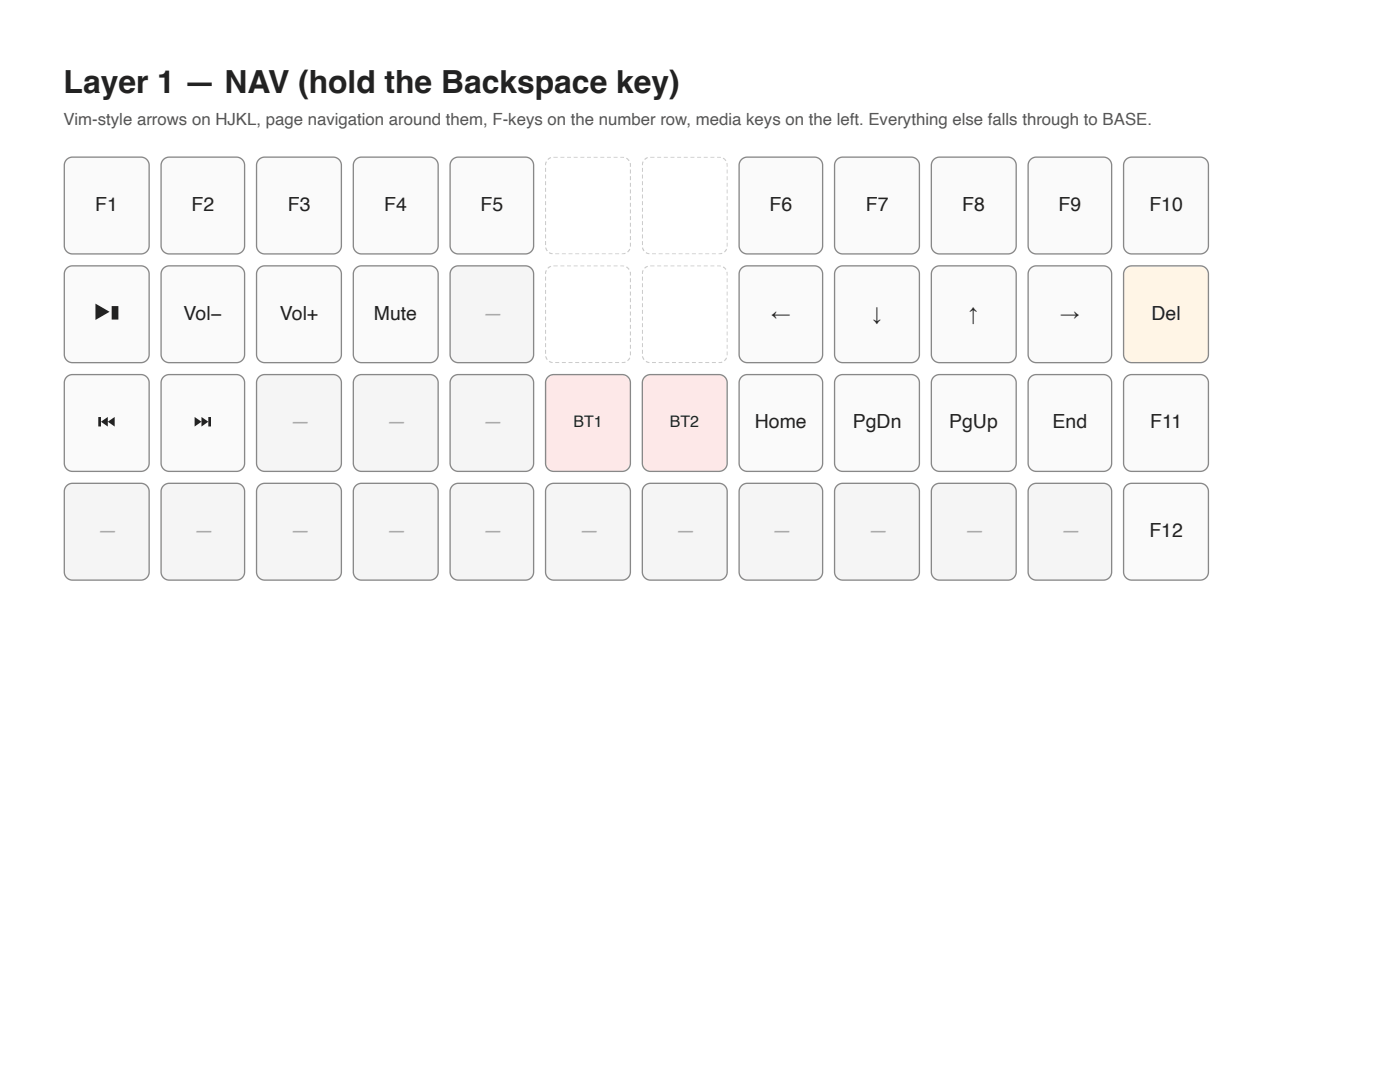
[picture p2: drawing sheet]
<svg xmlns="http://www.w3.org/2000/svg" width="279mm" height="216mm" viewBox="0 0 279 216" stroke-linecap="round" stroke-linejoin="round" font-family="sans-serif">
<path d="M13.3 31.8l.5-.3 .7-.1h13.6a1.63 1.63 0 0 1 1.7 1.6v16a1.63 1.63 0 0 1-1.7 1.7h-13.6a1.63 1.63 0 0 1-1.7-1.7v-16l.2-.6z" fill="#fafafa"/>
<path d="M13.3 31.8l.5-.3 .7-.1h13.6a1.63 1.63 0 0 1 1.7 1.6v16a1.63 1.63 0 0 1-1.7 1.7h-13.6a1.63 1.63 0 0 1-1.7-1.7v-16l.2-.6z" fill="none" stroke="#888" stroke-width=".26"/>
<path d="M32.6 31.8l.6-.3 .6-.1h13.4a1.63 1.63 0 0 1 1.6 1.6v16a1.63 1.63 0 0 1-1.6 1.7h-13.4a1.63 1.63 0 0 1-1.7-1.7v-16l.2-.6z" fill="#fafafa"/>
<path d="M32.6 31.8l.6-.3 .6-.1h13.4a1.63 1.63 0 0 1 1.6 1.6v16a1.63 1.63 0 0 1-1.6 1.7h-13.4a1.63 1.63 0 0 1-1.7-1.7v-16l.2-.6z" fill="none" stroke="#888" stroke-width=".26"/>
<path d="M51.7 31.8l.5-.3 .6-.1h13.7a1.63 1.63 0 0 1 1.6 1.6v16a1.63 1.63 0 0 1-1.6 1.7h-13.7a1.63 1.63 0 0 1-1.6-1.7v-16l.1-.6z" fill="#fafafa"/>
<path d="M51.7 31.8l.5-.3 .6-.1h13.7a1.63 1.63 0 0 1 1.6 1.6v16a1.63 1.63 0 0 1-1.6 1.7h-13.7a1.63 1.63 0 0 1-1.6-1.7v-16l.1-.6z" fill="none" stroke="#888" stroke-width=".26"/>
<path d="M71 31.8l.5-.3 .6-.1h13.7a1.63 1.63 0 0 1 1.6 1.6v16a1.63 1.63 0 0 1-1.6 1.7h-13.7a1.63 1.63 0 0 1-1.6-1.7v-16l.1-.6z" fill="#fafafa"/>
<path d="M71 31.8l.5-.3 .6-.1h13.7a1.63 1.63 0 0 1 1.6 1.6v16a1.63 1.63 0 0 1-1.6 1.7h-13.7a1.63 1.63 0 0 1-1.6-1.7v-16l.1-.6z" fill="none" stroke="#888" stroke-width=".26"/>
<path d="M90.3 31.8l.5-.3 .7-.1h13.4a1.63 1.63 0 0 1 1.6 1.6v16a1.63 1.63 0 0 1-1.6 1.7h-13.4a1.63 1.63 0 0 1-1.7-1.7v-16l.2-.6z" fill="#fafafa"/>
<path d="M90.3 31.8l.5-.3 .7-.1h13.4a1.63 1.63 0 0 1 1.6 1.6v16a1.63 1.63 0 0 1-1.6 1.7h-13.4a1.63 1.63 0 0 1-1.7-1.7v-16l.2-.6z" fill="none" stroke="#888" stroke-width=".26"/>
<g fill="#ccc">
<path d="M111.8 31.2h.8v.3h-.8zM113.2 31.2h.8v.3h-.8zM114.5 31.2h.8v.3h-.8zM115.8 31.2h.8v.3h-.8zM117.1 31.2h.8v.3h-.8zM118.5 31.2h.8v.3h-.8zM119.8 31.2h.8v.3h-.8zM121.1 31.2h.8v.3h-.8zM122.5 31.2h.8v.3h-.8zM123.8 31.2h.8l-.1 .3h-.7zM125.2 31.2l.7 .7-.5 .3-.5-.5zM125.6 32.3h.4zM125.7 32.3h.3zM125.7 32.3h.3zM125.7 32.3h.3zM125.7 32.3h.3zM125.7 32.3h.3zM125.7 32.3h.3zM125.7 32.3h.3zM125.7 32.3h.3zM125.7 32.3h.3zM125.7 32.3h.3zM125.7 32.3h.3zM125.6 32.3h.4zM125.1 32.3h.9zM124.1 32.3h.9zM122.8 32.3h.8zM121.4 32.3h.8zM120.1 32.3h.8zM118.8 32.3h.8zM117.4 32.3h.8zM116.1 32.3h.8zM114.8 32.3h.8zM113.5 32.3h.8zM112.1 32.3h.8zM110.8 32.3h.8zM109.4 32.3h.9zM108.7 32.3h.7zM108.7 32.3h.3zM108.7 32.3h.3zM108.7 32.3h.3zM108.7 32.3h.3zM108.7 32.3h.3zM108.7 32.3h.3zM108.7 32.3h.3zM108.7 32.3h.3zM108.7 32.3h.3zM108.7 32.3h.3zM108.7 32.3h.3zM108.7 32.3h.3zM108.7 32.1l.5 .2h-.5zM109 31.6l.5-.4h.3l.2 .4-.5 .4zM110.4 31.2h.9v.3h-.9z"/>
<path d="M111.8 49.7h.8zM113.2 49.7h.8zM114.5 49.7h.8zM115.8 49.7h.8zM117.1 49.7h.8zM118.5 49.7h.8zM119.8 49.7h.8zM121.1 49.7h.8zM122.5 49.7h.8zM123.8 49.7h.8zM124.9 49.7h1zM125.6 49.7h.4zM125.7 49.7h.3zM125.7 49.7h.3zM125.7 49.7h.3zM125.7 49.7h.3zM125.7 49.7h.3zM125.7 49.7h.3zM125.7 49.7h.3zM125.7 49.7h.3zM125.7 49.7h.3zM125.7 49.7h.3zM125.7 49.7h.3zM125.6 49.7h.4zM125.4 49.8l.6 .1-.5 .7-.4-.4zM124.1 50.5l.7-.1 .2 .4h-.9zM122.8 50.5h.8v.3h-.8zM121.4 50.5h.8v.3h-.8zM120.1 50.5h.8v.3h-.8zM118.8 50.5h.8v.3h-.8zM117.4 50.5h.8v.3h-.8zM116.1 50.5h.8v.3h-.8zM114.8 50.5h.8v.3h-.8zM113.5 50.5h.8v.3h-.8zM112.1 50.5h.8v.3h-.8zM110.8 50.5h.8v.3h-.8zM109.7 50.3l.6 .2-.1 .3-.8-.1zM108.7 49.7h.4l.3 .3-.5 .3zM108.7 49.7h.3zM108.7 49.7h.3zM108.7 49.7h.3zM108.7 49.7h.3zM108.7 49.7h.3zM108.7 49.7h.3zM108.7 49.7h.3zM108.7 49.7h.3zM108.7 49.7h.3zM108.7 49.7h.3zM108.7 49.7h.3zM108.7 49.7h.3zM108.7 49.7h.5zM109 49.7h1zM110.4 49.7h.9z"/>
<path d="M124.9 31.2v.3zM124.9 31.2v.3zM124.9 31.2v.3zM124.9 31.2v.3zM124.9 31.2v.3zM124.9 31.2v.3zM124.9 31.2v.3zM124.9 31.2v.3zM124.9 31.2v.3zM124.9 31.2v.3zM125.2 31.2l.7 .7-.5 .3-.5-.5zM125.6 32.6l.4-.2v.9h-.3zM125.7 33.8h.3v.8h-.3zM125.7 35.2h.3v.7h-.3zM125.7 36.5h.3v.8h-.3zM125.7 37.8h.3v.8h-.3zM125.7 39.1h.3v.8h-.3zM125.7 40.5h.3v.8h-.3zM125.7 41.8h.3v.8h-.3zM125.7 43.1h.3v.8h-.3zM125.7 44.4h.3v.8h-.3zM125.7 45.8h.3v.8h-.3zM125.7 47.1h.3v.8h-.3zM125.7 48.4h.3v.8h-.4zM125.5 49.6l.5 .3-.5 .7-.4-.4zM124.9 50.4l.1 .4zM124.9 50.5v.3zM124.9 50.5v.3zM124.9 50.5v.3zM124.9 50.5v.3zM124.9 50.5v.3zM124.9 50.5v.3zM124.9 50.5v.3zM124.9 50.5v.3zM124.9 50.5v.3zM124.9 50.5v.3zM124.9 50.3v.5zM124.9 49.4v.9zM124.9 48.1v.8zM124.9 46.8v.8zM124.9 45.4v.8zM124.9 44.1v.8zM124.9 42.8v.8zM124.9 41.5v.8zM124.9 40.1v.8zM124.9 38.8v.8zM124.9 37.5v.8zM124.9 36.2v.7zM124.9 34.8v.8zM124.9 33.5v.8zM124.9 32.1v.9zM124.9 31.2v.8zM124.9 31.2v.3z"/>
<path d="M109.8 31.2v.3zM109.8 31.2v.3zM109.8 31.2v.3zM109.8 31.2v.3zM109.8 31.2v.3zM109.8 31.2v.3zM109.8 31.2v.3zM109.8 31.2v.3zM109.8 31.2v.3zM109.8 31.2v.3zM109.8 31.2v1zM109.8 32.4v.9zM109.8 33.8v.8zM109.8 35.2v.7zM109.8 36.5v.8zM109.8 37.8v.8zM109.8 39.1v.8zM109.8 40.5v.8zM109.8 41.8v.8zM109.8 43.1v.8zM109.8 44.4v.8zM109.8 45.8v.8zM109.8 47.1v.8zM109.8 48.4v.8zM109.8 49.6v1zM109.8 50.4v.4zM109.8 50.5v.3zM109.8 50.5v.3zM109.8 50.5v.3zM109.8 50.5v.3zM109.8 50.5v.3zM109.8 50.5v.3zM109.8 50.5v.3zM109.8 50.5v.3zM109.8 50.5v.3zM109.8 50.5v.3zM109.7 50.3l.1 .5-.4-.1zM108.7 49.5l.4-.1 .3 .6-.5 .3-.2-.2zM108.7 48.1h.3v.8h-.3zM108.7 46.8h.3v.8h-.3zM108.7 45.4h.3v.8h-.3zM108.7 44.1h.3v.8h-.3zM108.7 42.8h.3v.8h-.3zM108.7 41.5h.3v.8h-.3zM108.7 40.1h.3v.8h-.3zM108.7 38.8h.3v.8h-.3zM108.7 37.5h.3v.8h-.3zM108.7 36.2h.3v.7h-.3zM108.7 34.8h.3v.8h-.3zM108.7 33.5h.3v.8h-.3zM108.7 32.1l.5 .2-.2 .7h-.3zM109 31.6l.5-.4h.3v.5l-.3 .3zM109.8 31.2v.3z"/>
<path d="M131.2 31.2h.7v.3h-.7zM132.5 31.2h.8v.3h-.8zM133.8 31.2h.8v.3h-.8zM135.1 31.2h.8v.3h-.8zM136.5 31.2h.8v.3h-.8zM137.8 31.2h.8v.3h-.8zM139.1 31.2h.8v.3h-.8zM140.4 31.2h.8v.3h-.8zM141.8 31.2h.8v.3h-.8zM143.1 31.2h.8l-.1 .3h-.7zM144.5 31.2l.7 .7-.5 .3-.5-.5zM144.9 32.3h.4zM145 32.3h.3zM145 32.3h.3zM145 32.3h.3zM145 32.3h.3zM145 32.3h.3zM145 32.3h.3zM145 32.3h.3zM145 32.3h.3zM145 32.3h.3zM145 32.3h.3zM145 32.3h.3zM145 32.3h.3zM144.4 32.3h.9zM143.4 32.3h.9zM142.1 32.3h.8zM140.7 32.3h.8zM139.4 32.3h.8zM138.1 32.3h.8zM136.8 32.3h.8zM135.4 32.3h.8zM134.1 32.3h.8zM132.8 32.3h.8zM131.4 32.3h.8zM130.1 32.3h.8zM128.7 32.3h.9zM128 32.3h.7zM128 32.3h.3zM128 32.3h.3zM128 32.3h.3zM128 32.3h.3zM128 32.3h.3zM128 32.3h.3zM128 32.3h.3zM128 32.3h.3zM128 32.3h.3zM128 32.3h.3zM128 32.3h.3zM128 32.3h.3zM128 32.1l.5 .2h-.5zM128.3 31.6l.5-.4h.3l.2 .4-.5 .4zM129.7 31.2h.9v.3h-.8z"/>
<path d="M131.2 49.7h.7zM132.5 49.7h.8zM133.8 49.7h.8zM135.1 49.7h.8zM136.5 49.7h.8zM137.8 49.7h.8zM139.1 49.7h.8zM140.4 49.7h.8zM141.8 49.7h.8zM143.1 49.7h.8zM144.2 49.7h1zM144.9 49.7h.4zM145 49.7h.3zM145 49.7h.3zM145 49.7h.3zM145 49.7h.3zM145 49.7h.3zM145 49.7h.3zM145 49.7h.3zM145 49.7h.3zM145 49.7h.3zM145 49.7h.3zM145 49.7h.3zM145 49.7h.3zM144.7 49.8l.6 .1-.5 .7-.4-.4zM143.4 50.5l.7-.1 .2 .4h-.9zM142.1 50.5h.8v.3h-.8zM140.7 50.5h.8v.3h-.8zM139.4 50.5h.8v.3h-.8zM138.1 50.5h.8v.3h-.8zM136.8 50.5h.8v.3h-.8zM135.4 50.5h.8v.3h-.8zM134.1 50.5h.8v.3h-.8zM132.8 50.5h.8v.3h-.8zM131.4 50.5h.8v.3h-.8zM130.1 50.5h.8v.3h-.8zM129 50.3l.6 .2v.3l-.9-.1zM128 49.7h.5l.2 .3-.5 .3zM128 49.7h.3zM128 49.7h.3zM128 49.7h.3zM128 49.7h.3zM128 49.7h.3zM128 49.7h.3zM128 49.7h.3zM128 49.7h.3zM128 49.7h.3zM128 49.7h.3zM128 49.7h.3zM128 49.7h.3zM128 49.7h.5zM128.3 49.7h1zM129.7 49.7h.9z"/>
<path d="M144.2 31.2v.3zM144.2 31.2v.3zM144.2 31.2v.3zM144.2 31.2v.3zM144.2 31.2v.3zM144.2 31.2v.3zM144.2 31.2v.3zM144.2 31.2v.3zM144.2 31.2v.3zM144.2 31.2v.3zM144.5 31.2l.7 .7-.5 .3-.5-.5zM144.9 32.6l.4-.2v.9h-.3zM145 33.8h.3v.8h-.3zM145 35.2h.3v.7h-.3zM145 36.5h.3v.8h-.3zM145 37.8h.3v.8h-.3zM145 39.1h.3v.8h-.3zM145 40.5h.3v.8h-.3zM145 41.8h.3v.8h-.3zM145 43.1h.3v.8h-.3zM145 44.4h.3v.8h-.3zM145 45.8h.3v.8h-.3zM145 47.1h.3v.8h-.3zM145 48.4h.3v.8h-.3zM144.8 49.6l.5 .3-.5 .7-.4-.4zM144.2 50.4l.1 .4zM144.2 50.5v.3zM144.2 50.5v.3zM144.2 50.5v.3zM144.2 50.5v.3zM144.2 50.5v.3zM144.2 50.5v.3zM144.2 50.5v.3zM144.2 50.5v.3zM144.2 50.5v.3zM144.2 50.5v.3zM144.2 50.3v.5zM144.2 49.4v.9zM144.2 48.1v.8zM144.2 46.8v.8zM144.2 45.4v.8zM144.2 44.1v.8zM144.2 42.8v.8zM144.2 41.5v.8zM144.2 40.1v.8zM144.2 38.8v.8zM144.2 37.5v.8zM144.2 36.2v.7zM144.2 34.8v.8zM144.2 33.5v.8zM144.2 32.1v.9zM144.2 31.2v.8zM144.2 31.2v.3z"/>
<path d="M129.1 31.2v.3zM129.1 31.2v.3zM129.1 31.2v.3zM129.1 31.2v.3zM129.1 31.2v.3zM129.1 31.2v.3zM129.1 31.2v.3zM129.1 31.2v.3zM129.1 31.2v.3zM129.1 31.2v.3zM129.1 31.2v1zM129.1 32.4v.9zM129.1 33.8v.8zM129.1 35.2v.7zM129.1 36.5v.8zM129.1 37.8v.8zM129.1 39.1v.8zM129.1 40.5v.8zM129.1 41.8v.8zM129.1 43.1v.8zM129.1 44.4v.8zM129.1 45.8v.8zM129.1 47.1v.8zM129.1 48.4v.8zM129.1 49.6v1zM129.1 50.4v.4zM129.1 50.5v.3zM129.1 50.5v.3zM129.1 50.5v.3zM129.1 50.5v.3zM129.1 50.5v.3zM129.1 50.5v.3zM129.1 50.5v.3zM129.1 50.5v.3zM129.1 50.5v.3zM129.1 50.5v.3zM129 50.3l.1 .5-.4-.1zM128 49.5l.4-.1 .3 .6-.5 .3-.2-.2zM128 48.1h.3v.8h-.3zM128 46.8h.3v.8h-.3zM128 45.4h.3v.8h-.3zM128 44.1h.3v.8h-.3zM128 42.8h.3v.8h-.3zM128 41.5h.3v.8h-.3zM128 40.1h.3v.8h-.3zM128 38.8h.3v.8h-.3zM128 37.5h.3v.8h-.3zM128 36.2h.3v.7h-.3zM128 34.8h.3v.8h-.3zM128 33.5h.3v.8h-.3zM128 32.1l.5 .2-.2 .7h-.3zM128.3 31.6l.5-.4h.3v.5l-.3 .3zM129.1 31.2v.3z"/>
</g>
<path d="M148 31.8l.5-.3 .6-.1h13.4a1.63 1.63 0 0 1 1.7 1.6v16a1.63 1.63 0 0 1-1.7 1.7h-13.4a1.63 1.63 0 0 1-1.6-1.7v-16l.1-.6z" fill="#fafafa"/>
<path d="M148 31.8l.5-.3 .6-.1h13.4a1.63 1.63 0 0 1 1.7 1.6v16a1.63 1.63 0 0 1-1.7 1.7h-13.4a1.63 1.63 0 0 1-1.6-1.7v-16l.1-.6z" fill="none" stroke="#888" stroke-width=".26"/>
<path d="M167 31.8l.6-.3 .6-.1h13.7a1.63 1.63 0 0 1 1.6 1.6v16a1.63 1.63 0 0 1-1.6 1.7h-13.7a1.63 1.63 0 0 1-1.6-1.7v-16l.1-.6z" fill="#fafafa"/>
<path d="M167 31.8l.6-.3 .6-.1h13.7a1.63 1.63 0 0 1 1.6 1.6v16a1.63 1.63 0 0 1-1.6 1.7h-13.7a1.63 1.63 0 0 1-1.6-1.7v-16l.1-.6z" fill="none" stroke="#888" stroke-width=".26"/>
<path d="M186.3 31.8l.6-.3 .6-.1h13.7a1.63 1.63 0 0 1 1.6 1.6v16a1.63 1.63 0 0 1-1.6 1.7h-13.7a1.63 1.63 0 0 1-1.6-1.7v-16l.1-.6z" fill="#fafafa"/>
<path d="M186.3 31.8l.6-.3 .6-.1h13.7a1.63 1.63 0 0 1 1.6 1.6v16a1.63 1.63 0 0 1-1.6 1.7h-13.7a1.63 1.63 0 0 1-1.6-1.7v-16l.1-.6z" fill="none" stroke="#888" stroke-width=".26"/>
<path d="M205.7 31.8l.5-.3 .6-.1h13.4a1.63 1.63 0 0 1 1.7 1.6v16a1.63 1.63 0 0 1-1.7 1.7h-13.4a1.63 1.63 0 0 1-1.6-1.7v-16l.1-.6z" fill="#fafafa"/>
<path d="M205.7 31.8l.5-.3 .6-.1h13.4a1.63 1.63 0 0 1 1.7 1.6v16a1.63 1.63 0 0 1-1.7 1.7h-13.4a1.63 1.63 0 0 1-1.6-1.7v-16l.1-.6z" fill="none" stroke="#888" stroke-width=".26"/>
<path d="M224.7 31.8l.5-.3 .7-.1h13.6a1.63 1.63 0 0 1 1.7 1.6v16a1.63 1.63 0 0 1-1.7 1.7h-13.6a1.63 1.63 0 0 1-1.7-1.7v-16l.2-.6z" fill="#fafafa"/>
<path d="M224.7 31.8l.5-.3 .7-.1h13.6a1.63 1.63 0 0 1 1.7 1.6v16a1.63 1.63 0 0 1-1.7 1.7h-13.6a1.63 1.63 0 0 1-1.7-1.7v-16l.2-.6z" fill="none" stroke="#888" stroke-width=".26"/>
<path d="M13.3 53.5l.5-.3 .7-.2h13.6a1.63 1.63 0 0 1 1.7 1.7v16a1.63 1.63 0 0 1-1.7 1.7h-13.6a1.63 1.63 0 0 1-1.7-1.7v-16l.2-.6z" fill="#fafafa"/>
<path d="M13.3 53.5l.5-.3 .7-.2h13.6a1.63 1.63 0 0 1 1.7 1.7v16a1.63 1.63 0 0 1-1.7 1.7h-13.6a1.63 1.63 0 0 1-1.7-1.7v-16l.2-.6z" fill="none" stroke="#888" stroke-width=".26"/>
<path d="M32.6 53.5l.6-.3 .6-.2h13.4a1.63 1.63 0 0 1 1.6 1.7v16a1.63 1.63 0 0 1-1.6 1.7h-13.4a1.63 1.63 0 0 1-1.7-1.7v-16l.2-.6z" fill="#fafafa"/>
<path d="M32.6 53.5l.6-.3 .6-.2h13.4a1.63 1.63 0 0 1 1.6 1.7v16a1.63 1.63 0 0 1-1.6 1.7h-13.4a1.63 1.63 0 0 1-1.7-1.7v-16l.2-.6z" fill="none" stroke="#888" stroke-width=".26"/>
<path d="M51.7 53.5l.5-.3 .6-.2h13.7a1.63 1.63 0 0 1 1.6 1.7v16a1.63 1.63 0 0 1-1.6 1.7h-13.7a1.63 1.63 0 0 1-1.6-1.7v-16l.1-.6z" fill="#fafafa"/>
<path d="M51.7 53.5l.5-.3 .6-.2h13.7a1.63 1.63 0 0 1 1.6 1.7v16a1.63 1.63 0 0 1-1.6 1.7h-13.7a1.63 1.63 0 0 1-1.6-1.7v-16l.1-.6z" fill="none" stroke="#888" stroke-width=".26"/>
<path d="M71 53.5l.5-.3 .6-.2h13.7a1.63 1.63 0 0 1 1.6 1.7v16a1.63 1.63 0 0 1-1.6 1.7h-13.7a1.63 1.63 0 0 1-1.6-1.7v-16l.1-.6z" fill="#fafafa"/>
<path d="M71 53.5l.5-.3 .6-.2h13.7a1.63 1.63 0 0 1 1.6 1.7v16a1.63 1.63 0 0 1-1.6 1.7h-13.7a1.63 1.63 0 0 1-1.6-1.7v-16l.1-.6z" fill="none" stroke="#888" stroke-width=".26"/>
<path d="M90.3 53.5l.5-.3 .7-.2h13.4a1.63 1.63 0 0 1 1.6 1.7v16a1.63 1.63 0 0 1-1.6 1.7h-13.4a1.63 1.63 0 0 1-1.7-1.7v-16l.2-.6z" fill="#f5f5f5"/>
<path d="M90.3 53.5l.5-.3 .7-.2h13.4a1.63 1.63 0 0 1 1.6 1.7v16a1.63 1.63 0 0 1-1.6 1.7h-13.4a1.63 1.63 0 0 1-1.7-1.7v-16l.2-.6z" fill="none" stroke="#888" stroke-width=".26"/>
<g fill="#ccc">
<path d="M111.8 52.9h.8v.3h-.8zM113.2 52.9h.8v.3h-.8zM114.5 52.9h.8v.3h-.8zM115.8 52.9h.8v.3h-.8zM117.1 52.9h.8v.3h-.8zM118.5 52.9h.8v.3h-.8zM119.8 52.9h.8v.3h-.8zM121.1 52.9h.8v.3h-.8zM122.5 52.9h.8v.3h-.8zM123.8 52.9h.8l-.1 .3h-.7zM125.2 52.9l.7 .7-.5 .3-.5-.5zM125.6 54h.4zM125.7 54h.3zM125.7 54h.3zM125.7 54h.3zM125.7 54h.3zM125.7 54h.3zM125.7 54h.3zM125.7 54h.3zM125.7 54h.3zM125.7 54h.3zM125.7 54h.3zM125.7 54h.3zM125.6 54h.4zM125.1 54h.9zM124.1 54h.9zM122.8 54h.8zM121.4 54h.8zM120.1 54h.8zM118.8 54h.8zM117.4 54h.8zM116.1 54h.8zM114.8 54h.8zM113.5 54h.8zM112.1 54h.8zM110.8 54h.8zM109.4 54h.9zM108.7 54h.7zM108.7 54h.3zM108.7 54h.3zM108.7 54h.3zM108.7 54h.3zM108.7 54h.3zM108.7 54h.3zM108.7 54h.3zM108.7 54h.3zM108.7 54h.3zM108.7 54h.3zM108.7 54h.3zM108.7 54h.3zM108.7 53.8l.5 .2h-.5zM109 53.3l.5-.4h.3l.2 .4-.5 .4zM110.4 52.9h.9v.3h-.9z"/>
<path d="M111.8 71.4h.8zM113.2 71.4h.8zM114.5 71.4h.8zM115.8 71.4h.8zM117.1 71.4h.8zM118.5 71.4h.8zM119.8 71.4h.8zM121.1 71.4h.8zM122.5 71.4h.8zM123.8 71.4h.8zM124.9 71.4h1zM125.6 71.4h.4zM125.7 71.4h.3zM125.7 71.4h.3zM125.7 71.4h.3zM125.7 71.4h.3zM125.7 71.4h.3zM125.7 71.4h.3zM125.7 71.4h.3zM125.7 71.4h.3zM125.7 71.4h.3zM125.7 71.4h.3zM125.7 71.4h.3zM125.6 71.4h.4zM125.4 71.5l.6 .1-.5 .7-.4-.4zM124.1 72.2l.7-.1 .2 .4h-.9zM122.8 72.2h.8v.3h-.8zM121.4 72.2h.8v.3h-.8zM120.1 72.2h.8v.3h-.8zM118.8 72.2h.8v.3h-.8zM117.4 72.2h.8v.3h-.8zM116.1 72.2h.8v.3h-.8zM114.8 72.2h.8v.3h-.8zM113.5 72.2h.8v.3h-.8zM112.1 72.2h.8v.3h-.8zM110.8 72.2h.8v.3h-.8zM109.7 72l.6 .2-.1 .3-.8-.1zM108.7 71.4h.4l.3 .3-.5 .3zM108.7 71.4h.3zM108.7 71.4h.3zM108.7 71.4h.3zM108.7 71.4h.3zM108.7 71.4h.3zM108.7 71.4h.3zM108.7 71.4h.3zM108.7 71.4h.3zM108.7 71.4h.3zM108.7 71.4h.3zM108.7 71.4h.3zM108.7 71.4h.3zM108.7 71.4h.5zM109 71.4h1zM110.4 71.4h.9z"/>
<path d="M124.9 52.9v.3zM124.9 52.9v.3zM124.9 52.9v.3zM124.9 52.9v.3zM124.9 52.9v.3zM124.9 52.9v.3zM124.9 52.9v.3zM124.9 52.9v.3zM124.9 52.9v.3zM124.9 52.9v.3zM125.2 52.9l.7 .7-.5 .3-.5-.5zM125.6 54.3l.4-.2v.9h-.3zM125.7 55.5h.3v.8h-.3zM125.7 56.8h.3v.8h-.3zM125.7 58.2h.3v.8h-.3zM125.7 59.5h.3v.8h-.3zM125.7 60.8h.3v.8h-.3zM125.7 62.2h.3v.8h-.3zM125.7 63.5h.3v.8h-.3zM125.7 64.8h.3v.8h-.3zM125.7 66.1h.3v.8h-.3zM125.7 67.5h.3v.8h-.3zM125.7 68.8h.3v.8h-.3zM125.7 70.1h.3v.8h-.4zM125.5 71.3l.5 .3-.5 .7-.4-.4zM124.9 72.1l.1 .4zM124.9 72.2v.3zM124.9 72.2v.3zM124.9 72.2v.3zM124.9 72.2v.3zM124.9 72.2v.3zM124.9 72.2v.3zM124.9 72.2v.3zM124.9 72.2v.3zM124.9 72.2v.3zM124.9 72.2v.3zM124.9 72v.5zM124.9 71.1v.9zM124.9 69.8v.8zM124.9 68.5v.8zM124.9 67.1v.8zM124.9 65.8v.8zM124.9 64.5v.8zM124.9 63.2v.8zM124.9 61.8v.8zM124.9 60.5v.8zM124.9 59.2v.8zM124.9 57.8v.8zM124.9 56.5v.8zM124.9 55.2v.8zM124.9 53.8v.9zM124.9 52.9v.8zM124.9 52.9v.3z"/>
<path d="M109.8 52.9v.3zM109.8 52.9v.3zM109.8 52.9v.3zM109.8 52.9v.3zM109.8 52.9v.3zM109.8 52.9v.3zM109.8 52.9v.3zM109.8 52.9v.3zM109.8 52.9v.3zM109.8 52.9v.3zM109.8 52.9v1zM109.8 54.1v.9zM109.8 55.5v.8zM109.8 56.8v.8zM109.8 58.2v.8zM109.8 59.5v.8zM109.8 60.8v.8zM109.8 62.2v.8zM109.8 63.5v.8zM109.8 64.8v.8zM109.8 66.1v.8zM109.8 67.5v.8zM109.8 68.8v.8zM109.8 70.1v.8zM109.8 71.3v1zM109.8 72.1v.4zM109.8 72.2v.3zM109.8 72.2v.3zM109.8 72.2v.3zM109.8 72.2v.3zM109.8 72.2v.3zM109.8 72.2v.3zM109.8 72.2v.3zM109.8 72.2v.3zM109.8 72.2v.3zM109.8 72.2v.3zM109.7 72l.1 .5-.4-.1zM108.7 71.2l.4-.1 .3 .6-.5 .3-.2-.2zM108.7 69.8h.3v.8h-.3zM108.7 68.5h.3v.8h-.3zM108.7 67.1h.3v.8h-.3zM108.7 65.8h.3v.8h-.3zM108.7 64.5h.3v.8h-.3zM108.7 63.2h.3v.8h-.3zM108.7 61.8h.3v.8h-.3zM108.7 60.5h.3v.8h-.3zM108.7 59.2h.3v.8h-.3zM108.7 57.8h.3v.8h-.3zM108.7 56.5h.3v.8h-.3zM108.7 55.2h.3v.8h-.3zM108.7 53.8l.5 .2-.2 .7h-.3zM109 53.3l.5-.4h.3v.5l-.3 .3zM109.8 52.9v.3z"/>
<path d="M131.2 52.9h.7v.3h-.7zM132.5 52.9h.8v.3h-.8zM133.8 52.9h.8v.3h-.8zM135.1 52.9h.8v.3h-.8zM136.5 52.9h.8v.3h-.8zM137.8 52.9h.8v.3h-.8zM139.1 52.9h.8v.3h-.8zM140.4 52.9h.8v.3h-.8zM141.8 52.9h.8v.3h-.8zM143.1 52.9h.8l-.1 .3h-.7zM144.5 52.9l.7 .7-.5 .3-.5-.5zM144.9 54h.4zM145 54h.3zM145 54h.3zM145 54h.3zM145 54h.3zM145 54h.3zM145 54h.3zM145 54h.3zM145 54h.3zM145 54h.3zM145 54h.3zM145 54h.3zM145 54h.3zM144.4 54h.9zM143.4 54h.9zM142.1 54h.8zM140.7 54h.8zM139.4 54h.8zM138.1 54h.8zM136.8 54h.8zM135.4 54h.8zM134.1 54h.8zM132.8 54h.8zM131.4 54h.8zM130.1 54h.8zM128.7 54h.9zM128 54h.7zM128 54h.3zM128 54h.3zM128 54h.3zM128 54h.3zM128 54h.3zM128 54h.3zM128 54h.3zM128 54h.3zM128 54h.3zM128 54h.3zM128 54h.3zM128 54h.3zM128 53.8l.5 .2h-.5zM128.3 53.3l.5-.4h.3l.2 .4-.5 .4zM129.7 52.9h.9v.3h-.8z"/>
<path d="M131.2 71.4h.7zM132.5 71.4h.8zM133.8 71.4h.8zM135.1 71.4h.8zM136.5 71.4h.8zM137.8 71.4h.8zM139.1 71.4h.8zM140.4 71.4h.8zM141.8 71.4h.8zM143.1 71.4h.8zM144.2 71.4h1zM144.9 71.4h.4zM145 71.4h.3zM145 71.4h.3zM145 71.4h.3zM145 71.4h.3zM145 71.4h.3zM145 71.4h.3zM145 71.4h.3zM145 71.4h.3zM145 71.4h.3zM145 71.4h.3zM145 71.4h.3zM145 71.4h.3zM144.7 71.5l.6 .1-.5 .7-.4-.4zM143.4 72.2l.7-.1 .2 .4h-.9zM142.1 72.2h.8v.3h-.8zM140.7 72.2h.8v.3h-.8zM139.4 72.2h.8v.3h-.8zM138.1 72.2h.8v.3h-.8zM136.8 72.2h.8v.3h-.8zM135.4 72.2h.8v.3h-.8zM134.1 72.2h.8v.3h-.8zM132.8 72.2h.8v.3h-.8zM131.4 72.2h.8v.3h-.8zM130.1 72.2h.8v.3h-.8zM129 72l.6 .2v.3l-.9-.1zM128 71.4h.5l.2 .3-.5 .3zM128 71.4h.3zM128 71.4h.3zM128 71.4h.3zM128 71.4h.3zM128 71.4h.3zM128 71.4h.3zM128 71.4h.3zM128 71.4h.3zM128 71.4h.3zM128 71.4h.3zM128 71.4h.3zM128 71.4h.3zM128 71.4h.5zM128.3 71.4h1zM129.7 71.4h.9z"/>
<path d="M144.2 52.9v.3zM144.2 52.9v.3zM144.2 52.9v.3zM144.2 52.9v.3zM144.2 52.9v.3zM144.2 52.9v.3zM144.2 52.9v.3zM144.2 52.9v.3zM144.2 52.9v.3zM144.2 52.9v.3zM144.5 52.9l.7 .7-.5 .3-.5-.5zM144.9 54.3l.4-.2v.9h-.3zM145 55.5h.3v.8h-.3zM145 56.8h.3v.8h-.3zM145 58.2h.3v.8h-.3zM145 59.5h.3v.8h-.3zM145 60.8h.3v.8h-.3zM145 62.2h.3v.8h-.3zM145 63.5h.3v.8h-.3zM145 64.8h.3v.8h-.3zM145 66.1h.3v.8h-.3zM145 67.5h.3v.8h-.3zM145 68.8h.3v.8h-.3zM145 70.1h.3v.8h-.3zM144.8 71.3l.5 .3-.5 .7-.4-.4zM144.2 72.1l.1 .4zM144.2 72.2v.3zM144.2 72.2v.3zM144.2 72.2v.3zM144.2 72.2v.3zM144.2 72.2v.3zM144.2 72.2v.3zM144.2 72.2v.3zM144.2 72.2v.3zM144.2 72.2v.3zM144.2 72.2v.3zM144.2 72v.5zM144.2 71.1v.9zM144.2 69.8v.8zM144.2 68.5v.8zM144.2 67.1v.8zM144.2 65.8v.8zM144.2 64.5v.8zM144.2 63.2v.8zM144.2 61.8v.8zM144.2 60.5v.8zM144.2 59.2v.8zM144.2 57.8v.8zM144.2 56.5v.8zM144.2 55.2v.8zM144.2 53.8v.9zM144.2 52.9v.8zM144.2 52.9v.3z"/>
<path d="M129.1 52.9v.3zM129.1 52.9v.3zM129.1 52.9v.3zM129.1 52.9v.3zM129.1 52.9v.3zM129.1 52.9v.3zM129.1 52.9v.3zM129.1 52.9v.3zM129.1 52.9v.3zM129.1 52.9v.3zM129.1 52.9v1zM129.1 54.1v.9zM129.1 55.5v.8zM129.1 56.8v.8zM129.1 58.2v.8zM129.1 59.5v.8zM129.1 60.8v.8zM129.1 62.2v.8zM129.1 63.5v.8zM129.1 64.8v.8zM129.1 66.1v.8zM129.1 67.5v.8zM129.1 68.8v.8zM129.1 70.1v.8zM129.1 71.3v1zM129.1 72.1v.4zM129.1 72.2v.3zM129.1 72.2v.3zM129.1 72.2v.3zM129.1 72.2v.3zM129.1 72.2v.3zM129.1 72.2v.3zM129.1 72.2v.3zM129.1 72.2v.3zM129.1 72.2v.3zM129.1 72.2v.3zM129 72l.1 .5-.4-.1zM128 71.2l.4-.1 .3 .6-.5 .3-.2-.2zM128 69.8h.3v.8h-.3zM128 68.5h.3v.8h-.3zM128 67.1h.3v.8h-.3zM128 65.8h.3v.8h-.3zM128 64.5h.3v.8h-.3zM128 63.2h.3v.8h-.3zM128 61.8h.3v.8h-.3zM128 60.5h.3v.8h-.3zM128 59.2h.3v.8h-.3zM128 57.8h.3v.8h-.3zM128 56.5h.3v.8h-.3zM128 55.2h.3v.8h-.3zM128 53.8l.5 .2-.2 .7h-.3zM128.3 53.3l.5-.4h.3v.5l-.3 .3zM129.1 52.9v.3z"/>
</g>
<path d="M148 53.5l.5-.3 .6-.2h13.4a1.63 1.63 0 0 1 1.7 1.7v16a1.63 1.63 0 0 1-1.7 1.7h-13.4a1.63 1.63 0 0 1-1.6-1.7v-16l.1-.6z" fill="#fafafa"/>
<path d="M148 53.5l.5-.3 .6-.2h13.4a1.63 1.63 0 0 1 1.7 1.7v16a1.63 1.63 0 0 1-1.7 1.7h-13.4a1.63 1.63 0 0 1-1.6-1.7v-16l.1-.6z" fill="none" stroke="#888" stroke-width=".26"/>
<path d="M167 53.5l.6-.3 .6-.2h13.7a1.63 1.63 0 0 1 1.6 1.7v16a1.63 1.63 0 0 1-1.6 1.7h-13.7a1.63 1.63 0 0 1-1.6-1.7v-16l.1-.6z" fill="#fafafa"/>
<path d="M167 53.5l.6-.3 .6-.2h13.7a1.63 1.63 0 0 1 1.6 1.7v16a1.63 1.63 0 0 1-1.6 1.7h-13.7a1.63 1.63 0 0 1-1.6-1.7v-16l.1-.6z" fill="none" stroke="#888" stroke-width=".26"/>
<path d="M186.3 53.5l.6-.3 .6-.2h13.7a1.63 1.63 0 0 1 1.6 1.7v16a1.63 1.63 0 0 1-1.6 1.7h-13.7a1.63 1.63 0 0 1-1.6-1.7v-16l.1-.6z" fill="#fafafa"/>
<path d="M186.3 53.5l.6-.3 .6-.2h13.7a1.63 1.63 0 0 1 1.6 1.7v16a1.63 1.63 0 0 1-1.6 1.7h-13.7a1.63 1.63 0 0 1-1.6-1.7v-16l.1-.6z" fill="none" stroke="#888" stroke-width=".26"/>
<path d="M205.7 53.5l.5-.3 .6-.2h13.4a1.63 1.63 0 0 1 1.7 1.7v16a1.63 1.63 0 0 1-1.7 1.7h-13.4a1.63 1.63 0 0 1-1.6-1.7v-16l.1-.6z" fill="#fafafa"/>
<path d="M205.7 53.5l.5-.3 .6-.2h13.4a1.63 1.63 0 0 1 1.7 1.7v16a1.63 1.63 0 0 1-1.7 1.7h-13.4a1.63 1.63 0 0 1-1.6-1.7v-16l.1-.6z" fill="none" stroke="#888" stroke-width=".26"/>
<path d="M224.7 53.5l.5-.3 .7-.2h13.6a1.63 1.63 0 0 1 1.7 1.7v16a1.63 1.63 0 0 1-1.7 1.7h-13.6a1.63 1.63 0 0 1-1.7-1.7v-16l.2-.6z" fill="#fff5e6"/>
<path d="M224.7 53.5l.5-.3 .7-.2h13.6a1.63 1.63 0 0 1 1.7 1.7v16a1.63 1.63 0 0 1-1.7 1.7h-13.6a1.63 1.63 0 0 1-1.7-1.7v-16l.2-.6z" fill="none" stroke="#888" stroke-width=".26"/>
<path d="M13.3 75.2l.5-.3 .7-.2h13.6a1.63 1.63 0 0 1 1.7 1.7v16a1.63 1.63 0 0 1-1.7 1.7h-13.6a1.63 1.63 0 0 1-1.7-1.7v-16l.2-.6z" fill="#fafafa"/>
<path d="M13.3 75.2l.5-.3 .7-.2h13.6a1.63 1.63 0 0 1 1.7 1.7v16a1.63 1.63 0 0 1-1.7 1.7h-13.6a1.63 1.63 0 0 1-1.7-1.7v-16l.2-.6z" fill="none" stroke="#888" stroke-width=".26"/>
<path d="M32.6 75.2l.6-.3 .6-.2h13.4a1.63 1.63 0 0 1 1.6 1.7v16a1.63 1.63 0 0 1-1.6 1.7h-13.4a1.63 1.63 0 0 1-1.7-1.7v-16l.2-.6z" fill="#fafafa"/>
<path d="M32.6 75.2l.6-.3 .6-.2h13.4a1.63 1.63 0 0 1 1.6 1.7v16a1.63 1.63 0 0 1-1.6 1.7h-13.4a1.63 1.63 0 0 1-1.7-1.7v-16l.2-.6z" fill="none" stroke="#888" stroke-width=".26"/>
<path d="M51.7 75.2l.5-.3 .6-.2h13.7a1.63 1.63 0 0 1 1.6 1.7v16a1.63 1.63 0 0 1-1.6 1.7h-13.7a1.63 1.63 0 0 1-1.6-1.7v-16l.1-.6z" fill="#f5f5f5"/>
<path d="M51.7 75.2l.5-.3 .6-.2h13.7a1.63 1.63 0 0 1 1.6 1.7v16a1.63 1.63 0 0 1-1.6 1.7h-13.7a1.63 1.63 0 0 1-1.6-1.7v-16l.1-.6z" fill="none" stroke="#888" stroke-width=".26"/>
<path d="M71 75.2l.5-.3 .6-.2h13.7a1.63 1.63 0 0 1 1.6 1.7v16a1.63 1.63 0 0 1-1.6 1.7h-13.7a1.63 1.63 0 0 1-1.6-1.7v-16l.1-.6z" fill="#f5f5f5"/>
<path d="M71 75.2l.5-.3 .6-.2h13.7a1.63 1.63 0 0 1 1.6 1.7v16a1.63 1.63 0 0 1-1.6 1.7h-13.7a1.63 1.63 0 0 1-1.6-1.7v-16l.1-.6z" fill="none" stroke="#888" stroke-width=".26"/>
<path d="M90.3 75.2l.5-.3 .7-.2h13.4a1.63 1.63 0 0 1 1.6 1.7v16a1.63 1.63 0 0 1-1.6 1.7h-13.4a1.63 1.63 0 0 1-1.7-1.7v-16l.2-.6z" fill="#f5f5f5"/>
<path d="M90.3 75.2l.5-.3 .7-.2h13.4a1.63 1.63 0 0 1 1.6 1.7v16a1.63 1.63 0 0 1-1.6 1.7h-13.4a1.63 1.63 0 0 1-1.7-1.7v-16l.2-.6z" fill="none" stroke="#888" stroke-width=".26"/>
<path d="M109.4 75.2l.5-.3 .6-.2h13.7a1.63 1.63 0 0 1 1.6 1.7v16a1.63 1.63 0 0 1-1.6 1.7h-13.7a1.63 1.63 0 0 1-1.6-1.7v-16l.1-.6z" fill="#fde8e8"/>
<path d="M109.4 75.2l.5-.3 .6-.2h13.7a1.63 1.63 0 0 1 1.6 1.7v16a1.63 1.63 0 0 1-1.6 1.7h-13.7a1.63 1.63 0 0 1-1.6-1.7v-16l.1-.6z" fill="none" stroke="#888" stroke-width=".26"/>
<path d="M128.7 75.2l.5-.3 .6-.2h13.7a1.63 1.63 0 0 1 1.6 1.7v16a1.63 1.63 0 0 1-1.6 1.7h-13.7a1.63 1.63 0 0 1-1.6-1.7v-16l.1-.6z" fill="#fde8e8"/>
<path d="M128.7 75.2l.5-.3 .6-.2h13.7a1.63 1.63 0 0 1 1.6 1.7v16a1.63 1.63 0 0 1-1.6 1.7h-13.7a1.63 1.63 0 0 1-1.6-1.7v-16l.1-.6z" fill="none" stroke="#888" stroke-width=".26"/>
<path d="M148 75.2l.5-.3 .6-.2h13.4a1.63 1.63 0 0 1 1.7 1.7v16a1.63 1.63 0 0 1-1.7 1.7h-13.4a1.63 1.63 0 0 1-1.6-1.7v-16l.1-.6z" fill="#fafafa"/>
<path d="M148 75.2l.5-.3 .6-.2h13.4a1.63 1.63 0 0 1 1.7 1.7v16a1.63 1.63 0 0 1-1.7 1.7h-13.4a1.63 1.63 0 0 1-1.6-1.7v-16l.1-.6z" fill="none" stroke="#888" stroke-width=".26"/>
<path d="M167 75.2l.6-.3 .6-.2h13.7a1.63 1.63 0 0 1 1.6 1.7v16a1.63 1.63 0 0 1-1.6 1.7h-13.7a1.63 1.63 0 0 1-1.6-1.7v-16l.1-.6z" fill="#fafafa"/>
<path d="M167 75.2l.6-.3 .6-.2h13.7a1.63 1.63 0 0 1 1.6 1.7v16a1.63 1.63 0 0 1-1.6 1.7h-13.7a1.63 1.63 0 0 1-1.6-1.7v-16l.1-.6z" fill="none" stroke="#888" stroke-width=".26"/>
<path d="M186.3 75.2l.6-.3 .6-.2h13.7a1.63 1.63 0 0 1 1.6 1.7v16a1.63 1.63 0 0 1-1.6 1.7h-13.7a1.63 1.63 0 0 1-1.6-1.7v-16l.1-.6z" fill="#fafafa"/>
<path d="M186.3 75.2l.6-.3 .6-.2h13.7a1.63 1.63 0 0 1 1.6 1.7v16a1.63 1.63 0 0 1-1.6 1.7h-13.7a1.63 1.63 0 0 1-1.6-1.7v-16l.1-.6z" fill="none" stroke="#888" stroke-width=".26"/>
<path d="M205.7 75.2l.5-.3 .6-.2h13.4a1.63 1.63 0 0 1 1.7 1.7v16a1.63 1.63 0 0 1-1.7 1.7h-13.4a1.63 1.63 0 0 1-1.6-1.7v-16l.1-.6z" fill="#fafafa"/>
<path d="M205.7 75.2l.5-.3 .6-.2h13.4a1.63 1.63 0 0 1 1.7 1.7v16a1.63 1.63 0 0 1-1.7 1.7h-13.4a1.63 1.63 0 0 1-1.6-1.7v-16l.1-.6z" fill="none" stroke="#888" stroke-width=".26"/>
<path d="M224.7 75.2l.5-.3 .7-.2h13.6a1.63 1.63 0 0 1 1.7 1.7v16a1.63 1.63 0 0 1-1.7 1.7h-13.6a1.63 1.63 0 0 1-1.7-1.7v-16l.2-.6z" fill="#fafafa"/>
<path d="M224.7 75.2l.5-.3 .7-.2h13.6a1.63 1.63 0 0 1 1.7 1.7v16a1.63 1.63 0 0 1-1.7 1.7h-13.6a1.63 1.63 0 0 1-1.7-1.7v-16l.2-.6z" fill="none" stroke="#888" stroke-width=".26"/>
<path d="M13.3 96.9l.5-.3 .7-.2h13.6a1.63 1.63 0 0 1 1.7 1.7v16a1.63 1.63 0 0 1-1.7 1.7h-13.6a1.63 1.63 0 0 1-1.7-1.7v-16l.2-.7z" fill="#f5f5f5"/>
<path d="M13.3 96.9l.5-.3 .7-.2h13.6a1.63 1.63 0 0 1 1.7 1.7v16a1.63 1.63 0 0 1-1.7 1.7h-13.6a1.63 1.63 0 0 1-1.7-1.7v-16l.2-.7z" fill="none" stroke="#888" stroke-width=".26"/>
<path d="M32.6 96.9l.6-.3 .6-.2h13.4a1.63 1.63 0 0 1 1.6 1.7v16a1.63 1.63 0 0 1-1.6 1.7h-13.4a1.63 1.63 0 0 1-1.7-1.7v-16l.2-.7z" fill="#f5f5f5"/>
<path d="M32.6 96.9l.6-.3 .6-.2h13.4a1.63 1.63 0 0 1 1.6 1.7v16a1.63 1.63 0 0 1-1.6 1.7h-13.4a1.63 1.63 0 0 1-1.7-1.7v-16l.2-.7z" fill="none" stroke="#888" stroke-width=".26"/>
<path d="M51.7 96.9l.5-.3 .6-.2h13.7a1.63 1.63 0 0 1 1.6 1.7v16a1.63 1.63 0 0 1-1.6 1.7h-13.7a1.63 1.63 0 0 1-1.6-1.7v-16l.1-.7z" fill="#f5f5f5"/>
<path d="M51.7 96.9l.5-.3 .6-.2h13.7a1.63 1.63 0 0 1 1.6 1.7v16a1.63 1.63 0 0 1-1.6 1.7h-13.7a1.63 1.63 0 0 1-1.6-1.7v-16l.1-.7z" fill="none" stroke="#888" stroke-width=".26"/>
<path d="M71 96.9l.5-.3 .6-.2h13.7a1.63 1.63 0 0 1 1.6 1.7v16a1.63 1.63 0 0 1-1.6 1.7h-13.7a1.63 1.63 0 0 1-1.6-1.7v-16l.1-.7z" fill="#f5f5f5"/>
<path d="M71 96.9l.5-.3 .6-.2h13.7a1.63 1.63 0 0 1 1.6 1.7v16a1.63 1.63 0 0 1-1.6 1.7h-13.7a1.63 1.63 0 0 1-1.6-1.7v-16l.1-.7z" fill="none" stroke="#888" stroke-width=".26"/>
<path d="M90.3 96.9l.5-.3 .7-.2h13.4a1.63 1.63 0 0 1 1.6 1.7v16a1.63 1.63 0 0 1-1.6 1.7h-13.4a1.63 1.63 0 0 1-1.7-1.7v-16l.2-.7z" fill="#f5f5f5"/>
<path d="M90.3 96.9l.5-.3 .7-.2h13.4a1.63 1.63 0 0 1 1.6 1.7v16a1.63 1.63 0 0 1-1.6 1.7h-13.4a1.63 1.63 0 0 1-1.7-1.7v-16l.2-.7z" fill="none" stroke="#888" stroke-width=".26"/>
<path d="M109.4 96.9l.5-.3 .6-.2h13.7a1.63 1.63 0 0 1 1.6 1.7v16a1.63 1.63 0 0 1-1.6 1.7h-13.7a1.63 1.63 0 0 1-1.6-1.7v-16l.1-.7z" fill="#f5f5f5"/>
<path d="M109.4 96.9l.5-.3 .6-.2h13.7a1.63 1.63 0 0 1 1.6 1.7v16a1.63 1.63 0 0 1-1.6 1.7h-13.7a1.63 1.63 0 0 1-1.6-1.7v-16l.1-.7z" fill="none" stroke="#888" stroke-width=".26"/>
<path d="M128.7 96.9l.5-.3 .6-.2h13.7a1.63 1.63 0 0 1 1.6 1.7v16a1.63 1.63 0 0 1-1.6 1.7h-13.7a1.63 1.63 0 0 1-1.6-1.7v-16l.1-.7z" fill="#f5f5f5"/>
<path d="M128.7 96.9l.5-.3 .6-.2h13.7a1.63 1.63 0 0 1 1.6 1.7v16a1.63 1.63 0 0 1-1.6 1.7h-13.7a1.63 1.63 0 0 1-1.6-1.7v-16l.1-.7z" fill="none" stroke="#888" stroke-width=".26"/>
<path d="M148 96.9l.5-.3 .6-.2h13.4a1.63 1.63 0 0 1 1.7 1.7v16a1.63 1.63 0 0 1-1.7 1.7h-13.4a1.63 1.63 0 0 1-1.6-1.7v-16l.1-.7z" fill="#f5f5f5"/>
<path d="M148 96.9l.5-.3 .6-.2h13.4a1.63 1.63 0 0 1 1.7 1.7v16a1.63 1.63 0 0 1-1.7 1.7h-13.4a1.63 1.63 0 0 1-1.6-1.7v-16l.1-.7z" fill="none" stroke="#888" stroke-width=".26"/>
<path d="M167 96.9l.6-.3 .6-.2h13.7a1.63 1.63 0 0 1 1.6 1.7v16a1.63 1.63 0 0 1-1.6 1.7h-13.7a1.63 1.63 0 0 1-1.6-1.7v-16l.1-.7z" fill="#f5f5f5"/>
<path d="M167 96.9l.6-.3 .6-.2h13.7a1.63 1.63 0 0 1 1.6 1.7v16a1.63 1.63 0 0 1-1.6 1.7h-13.7a1.63 1.63 0 0 1-1.6-1.7v-16l.1-.7z" fill="none" stroke="#888" stroke-width=".26"/>
<path d="M186.3 96.9l.6-.3 .6-.2h13.7a1.63 1.63 0 0 1 1.6 1.7v16a1.63 1.63 0 0 1-1.6 1.7h-13.7a1.63 1.63 0 0 1-1.6-1.7v-16l.1-.7z" fill="#f5f5f5"/>
<path d="M186.3 96.9l.6-.3 .6-.2h13.7a1.63 1.63 0 0 1 1.6 1.7v16a1.63 1.63 0 0 1-1.6 1.7h-13.7a1.63 1.63 0 0 1-1.6-1.7v-16l.1-.7z" fill="none" stroke="#888" stroke-width=".26"/>
<path d="M205.7 96.9l.5-.3 .6-.2h13.4a1.63 1.63 0 0 1 1.7 1.7v16a1.63 1.63 0 0 1-1.7 1.7h-13.4a1.63 1.63 0 0 1-1.6-1.7v-16l.1-.7z" fill="#f5f5f5"/>
<path d="M205.7 96.9l.5-.3 .6-.2h13.4a1.63 1.63 0 0 1 1.7 1.7v16a1.63 1.63 0 0 1-1.7 1.7h-13.4a1.63 1.63 0 0 1-1.6-1.7v-16l.1-.7z" fill="none" stroke="#888" stroke-width=".26"/>
<path d="M224.7 96.9l.5-.3 .7-.2h13.6a1.63 1.63 0 0 1 1.7 1.7v16a1.63 1.63 0 0 1-1.7 1.7h-13.6a1.63 1.63 0 0 1-1.7-1.7v-16l.2-.7z" fill="#fafafa"/>
<path d="M224.7 96.9l.5-.3 .7-.2h13.6a1.63 1.63 0 0 1 1.7 1.7v16a1.63 1.63 0 0 1-1.7 1.7h-13.6a1.63 1.63 0 0 1-1.7-1.7v-16l.2-.7z" fill="none" stroke="#888" stroke-width=".26"/>
<text font-size="6.3" fill="#222" x="12.7" y="18.5">Layer 1 — NAV (hold the Backspace key)</text>
<g font-size="3.9" fill="#222">
<text x="19" y="42.1">F1</text>
<text x="38.2" y="42.1">F2</text>
<text x="57.4" y="42.1">F3</text>
<text x="76.7" y="42.1">F4</text>
<text x="95.9" y="42.1">F5</text>
<text x="153.6" y="42.1">F6</text>
<text x="172.8" y="42.1">F7</text>
<text x="192" y="42.1">F8</text>
<text x="211.3" y="42.1">F9</text>
<text x="229.4" y="42.1">F10</text>
<text x="18.7" y="63.8">▶❚</text>
<text x="36.6" y="63.8">Vol−</text>
<text x="55.9" y="63.8">Vol+</text>
<text x="74.6" y="63.8">Mute</text>
<text x="153.9" y="63.8">←</text>
<text x="174.1" y="63.8">↓</text>
<text x="193.3" y="63.8">↑</text>
<text x="211.6" y="63.8">→</text>
<text x="229.8" y="63.8">Del</text>
<text x="19.3" y="85.5">⏮</text>
<text x="38.5" y="85.5">⏭</text>
<text x="150.7" y="85.5">Home</text>
<text x="170.2" y="85.5">PgDn</text>
<text x="189.4" y="85.5">PgUp</text>
<text x="210.1" y="85.5">End</text>
<text x="229.5" y="85.5">F11</text>
<text x="229.4" y="107.2">F12</text>
</g>
<g font-size="3.9" fill="#aaa">
<text x="96.2" y="63.8">—</text>
<text x="57.8" y="85.5">—</text>
<text x="77" y="85.5">—</text>
<text x="96.2" y="85.5">—</text>
<text x="19.3" y="107.2">—</text>
<text x="38.5" y="107.2">—</text>
<text x="57.8" y="107.2">—</text>
<text x="77" y="107.2">—</text>
<text x="96.2" y="107.2">—</text>
<text x="115.4" y="107.2">—</text>
<text x="134.7" y="107.2">—</text>
<text x="153.9" y="107.2">—</text>
<text x="173.1" y="107.2">—</text>
<text x="192.3" y="107.2">—</text>
<text x="211.6" y="107.2">—</text>
</g>
<text font-size="3.3" fill="#555" x="12.7" y="24.9">Vim-style arrows on HJKL, page navigation around them, F-keys on the number row, media keys on the left. Everything else falls through to BASE.</text>
<g font-size="3.2" fill="#222">
<text x="114.5" y="85.2">BT1</text>
<text x="133.7" y="85.2">BT2</text>
</g>
</svg>
